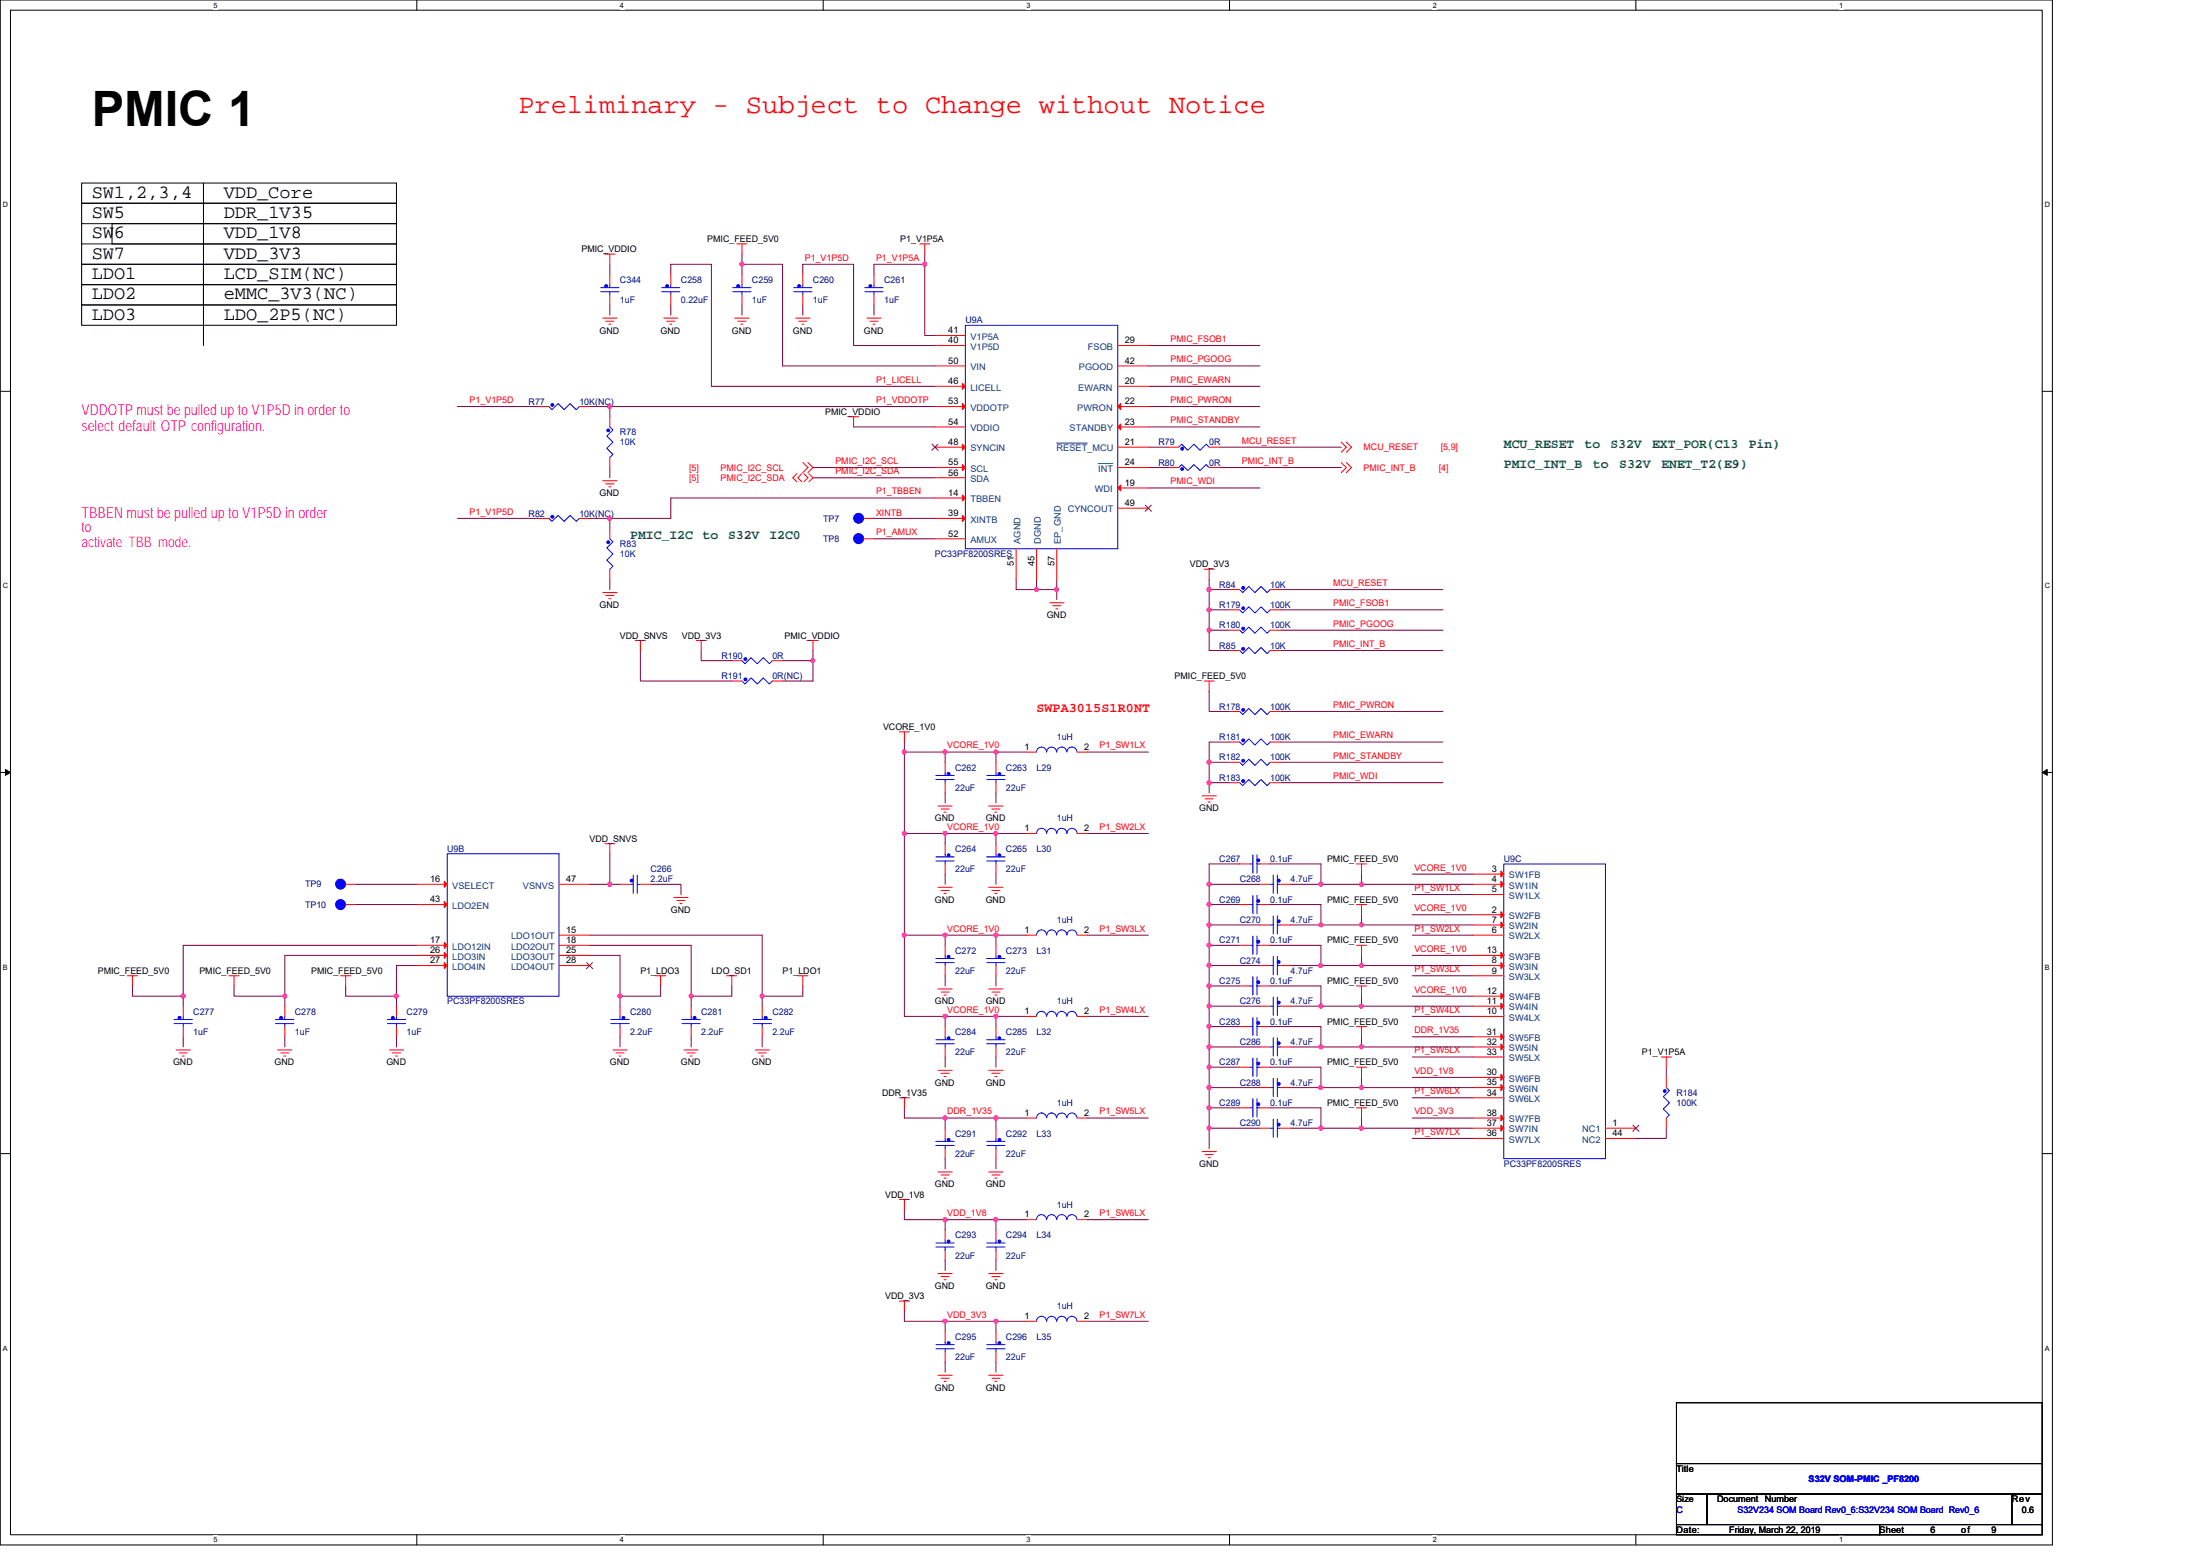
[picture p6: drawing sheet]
<svg xmlns="http://www.w3.org/2000/svg" width="297mm" height="210mm" viewBox="0 0 297 210" stroke-linecap="round" stroke-linejoin="round" font-family="sans-serif">
<path d="M0 0h277.1v208.5h-277.1zM1.4 1.4h274.3v205.7h-274.3z" fill="none" stroke="#000" stroke-width=".14"/>
<g fill="#fff">
<path d="M28.8 .1h.6v1.1h-.6z"/>
<path d="M28.8 207.3h.6v1.1h-.6z"/>
</g>
<path d="M56.3 0v1.4M56.3 207.1v1.4" fill="none" stroke="#000" stroke-width=".14"/>
<g fill="#fff">
<path d="M83.7 .1h.6v1.1h-.6z"/>
<path d="M83.7 207.3h.6v1.1h-.6z"/>
</g>
<path d="M111.1 0v1.4M111.1 207.1v1.4" fill="none" stroke="#000" stroke-width=".14"/>
<g fill="#fff">
<path d="M138.6 .1h.5v1.1h-.5z"/>
<path d="M138.6 207.3h.5v1.1h-.5z"/>
</g>
<path d="M166 0v1.4M166 207.1v1.4" fill="none" stroke="#000" stroke-width=".14"/>
<g fill="#fff">
<path d="M193.4 .1h.6v1.1h-.6z"/>
<path d="M193.4 207.3h.6v1.1h-.6z"/>
</g>
<path d="M220.9 0v1.4M220.9 207.1v1.4" fill="none" stroke="#000" stroke-width=".14"/>
<g fill="#fff">
<path d="M248.3 .1h.6v1.1h-.6z"/>
<path d="M248.3 207.3h.6v1.1h-.6z"/>
<path d="M.4 27.1h.7v1.1h-.7z"/>
<path d="M276.1 27.1h.7v1.1h-.7z"/>
<path d="M.4 78.5h.7v1.1h-.7z"/>
<path d="M276.1 78.5h.7v1.1h-.7z"/>
</g>
<path d="M0 52.8h1.4M275.7 52.8h1.4" fill="none" stroke="#000" stroke-width=".14"/>
<g fill="#fff">
<path d="M.4 130h.7v1.1h-.7z"/>
<path d="M276.1 130h.7v1.1h-.7z"/>
</g>
<path d="M0 104.2h1.4M275.7 104.2h1.4" fill="none" stroke="#000" stroke-width=".14"/>
<path d="M.7 103.8l.7 .4-.7 .4zM275.7 104.2l.7-.4v.8z" fill="#000" stroke="#000" stroke-width=".14"/>
<g fill="#fff">
<path d="M.4 181.4h.7v1.1h-.7z"/>
<path d="M276.1 181.4h.7v1.1h-.7z"/>
</g>
<g fill="none" stroke="#000" stroke-width=".14">
<path d="M11 24.7h42.5v2.7h-42.5zM11 27.4h42.5v2.8h-42.5zM11 32.9h42.5v2.8h-42.5zM11 35.7h42.5v2.7h-42.5zM11 38.4h42.5v2.7h-42.5zM11 30.2v2.7M15.1 30.2h38.4v2.7h-38.4zM27.5 24.7v11M27.5 35.7v10.9M27.5 35.7v5.4M11 41.1h42.5v2.8h-42.5zM0 155.7h1.4"/>
<path d="M275.7 155.7h1.4M226.4 189.3h49.3v8.2h-49.3zM226.4 197.5h49.3v4.1h-49.3zM226.4 201.6h4.1v4.1h-4.1zM226.4 205.7h27.4v1.4h-27.4zM230.5 201.6h41.1v4.1h-41.1zM253.8 205.7h21.9v1.4h-21.9zM271.6 201.6h4.1v4.1h-4.1z"/>
</g>
<g fill="none" stroke="#800040" stroke-width=".14">
<path d="M82.3 35.7v1.3M90.6 37v-1.3h5.5v16.4h30.1M100.2 34.3v1.4M100.2 35.7v1.3M100.2 35.7h5.5v13.7h20.5M108.4 37v-1.3h6.8v10.9h11M118 37v-1.3h6.9v9.6h1.3M124.9 34.3v1.4M61.8 54.9h10.9M79.6 54.9h2.7v1.3M82.3 54.9h43.9M82.3 41.1v1.4"/>
<path d="M90.6 41.1v1.4M100.2 41.1v1.4M108.4 41.1v1.4M115.2 57.6h11M118 41.1v1.4M155 46.6h15.1M155 49.4h15.1M155 52.1h15.1M155 54.9h15.1M155 57.6h15.1M61.8 70h10.9M79.6 70h2.7v1.3"/>
<path d="M82.3 63.1v1.4M82.3 78.2v1.4M109.8 63.1h16.4M109.8 64.5h16.4M118 72.7h8.2M118 70h8.2M126.2 67.2h-35.6v2.8h-8.3M137.2 78.2v1.4h2.8M140 79.6h2.7M140 78.2v1.4M142.7 78.2v1.4M142.7 79.6v1.3"/>
<path d="M155 63.1h2.8M155 65.8h15.1M155 60.3h2.8M163.3 78.2v1.4M164.6 60.3h16.5M164.6 63.1h16.5M166 79.6h-2.7v2.7M172.9 79.6h21.9M86.5 87.8v4.1h12.3M94.7 87.8v1.4h4.1M105.7 89.2h4.1M109.8 87.8v1.4"/>
<path d="M109.8 89.2v2.7h-4.1M163.3 93.3v2.7h2.7M166 85h-2.7v2.8h2.7M166 82.3h-2.7v2.7M172.9 87.8h21.9M172.9 96h21.9M172.9 82.3h21.9M172.9 85h21.9M48 119.3h8.3M79.6 119.3h2.7M82.3 115.2v4.1M82.3 119.3h1.4"/>
<path d="M87.8 119.3h4.1v1.4M122.1 112.5h5.5M122.1 100.1v1.4M122.1 101.5v11M122.1 112.5v13.7M122.1 101.5h5.5M127.6 107v1.4M127.6 101.5v1.4M127.6 101.5h6.9M127.6 118v1.3M127.6 112.5v1.4M127.6 112.5h6.9"/>
<path d="M134.5 107v1.4M134.5 101.5v1.4M134.5 101.5h4.1M134.5 118v1.3M134.5 112.5v1.4M134.5 112.5h4.1M146.8 101.5h8.2M146.8 112.5h8.2M163.3 119.3v2.8M163.3 119.3h6.8M166 100.1h-2.7v2.8M166 102.9h-2.7v2.7"/>
<path d="M166 105.6h-2.7v1.4M167.4 116.6h-4.1v2.7M171.5 116.6h6.8v2.7M172.9 102.9h21.9M172.9 100.1h21.9M172.9 105.6h21.9M174.2 119.3h4.1M178.3 119.3h5.5M183.8 119.3h15.1M183.8 118v1.3M190.7 118h8.2M17.9 133.1v1.3h6.8"/>
<path d="M24.7 139.9v1.4M24.7 134.4v1.4M31.6 133.1v1.3h6.9M38.5 139.9v1.4M38.5 134.4v1.4M46.7 133.1v1.3h6.8M48 122.1h8.3M53.5 134.4v1.4M53.5 139.9v1.4M56.3 130.3h-2.8v4.1M56.3 128.9h-17.8v5.5M56.3 127.6h-31.6v6.8"/>
<path d="M79.6 126.2h23.3v8.2M79.6 127.6h13.7v6.8M79.6 128.9h4.1v5.5M83.7 134.4v1.4M83.7 139.9v1.4M89.2 133.1v1.3h-5.5M93.3 139.9v1.4M93.3 134.4v1.4M98.8 133.1v1.3h-5.5M102.9 139.9v1.4M102.9 134.4v1.4M108.4 133.1v1.3h-5.5"/>
<path d="M122.1 126.2v11h5.5M122.1 126.2h5.5M127.6 131.7v1.4M127.6 126.2v1.4M127.6 137.2v1.3M127.6 126.2h6.9M127.6 137.2h6.9M134.5 131.7v1.4M134.5 126.2v1.4M134.5 137.2v1.3M134.5 126.2h4.1M134.5 137.2h4.1"/>
<path d="M146.8 126.2h8.2M146.8 137.2h8.2M163.3 122.1v2.7M163.3 124.8v2.8M163.3 127.6v2.7M163.3 130.3v2.8M163.3 133.1v2.7M163.3 135.8v2.7M163.3 138.5v2.8M163.3 124.8h6.8M163.3 130.3h6.8M163.3 135.8h6.8"/>
<path d="M163.3 122.1h4.1M163.3 127.6h4.1M163.3 133.1h4.1M163.3 138.5h4.1M171.5 127.6h6.8v2.7M171.5 133.1h6.8v2.7M171.5 138.5h6.8v2.8M171.5 122.1h6.8v2.7M174.2 135.8h4.1M174.2 124.8h4.1M174.2 130.3h4.1M178.3 130.3h5.5"/>
<path d="M178.3 135.8h5.5M178.3 124.8h5.5M183.8 124.8h15.1M183.8 130.3h15.1M183.8 135.8h15.1M183.8 123.4v1.4M183.8 128.9v1.4M183.8 134.4v1.4M183.8 139.9v1.4M190.7 126.2h8.2M190.7 131.7h8.2M190.7 137.2h8.2"/>
<path d="M190.7 139.9h8.2M190.7 128.9h8.2M190.7 134.4h8.2M190.7 120.7h8.2M190.7 123.4h8.2M122.1 149.5v1.4h5.5M127.6 142.6v1.4M127.6 156.4v1.3M127.6 150.9v1.4M127.6 150.9h6.9M134.5 142.6v1.4M134.5 156.4v1.3"/>
<path d="M134.5 150.9v1.4M134.5 150.9h4.1M146.8 150.9h8.2M163.3 141.3v2.7M163.3 144v2.8M163.3 146.8v2.7M163.3 149.5v2.8M163.3 152.3v2.7M163.3 141.3h6.8M163.3 146.8h6.8M163.3 152.3h6.8M163.3 144h4.1"/>
<path d="M163.3 149.5h4.1M171.5 144h6.8v2.8M171.5 149.5h6.8v2.8M174.2 141.3h4.1M174.2 146.8h4.1M174.2 152.3h4.1M178.3 141.3h5.5M178.3 146.8h5.5M178.3 152.3h5.5M183.8 141.3h15.1M183.8 146.8h15.1M183.8 152.3h15.1"/>
<path d="M183.8 145.4v1.4M183.8 150.9v1.4M190.7 142.6h8.2M190.7 145.4h8.2M190.7 148.1h8.2M190.7 150.9h8.2M190.7 153.6h8.2M225 144v1.4M225 152.3v1.3h-4.1M122.1 163.2v1.4h5.5M122.1 176.9v1.4h5.5M127.6 178.3v1.4"/>
<path d="M127.6 178.3h6.9M127.6 170.1v1.3M127.6 164.6v1.4M127.6 164.6h6.9M134.5 178.3v1.4M134.5 164.6h4.1M134.5 178.3h4.1M134.5 170.1v1.3M134.5 164.6v1.4M146.8 164.6h8.2M146.8 178.3h8.2M127.6 183.8v1.4"/>
<path d="M134.5 183.8v1.4"/>
</g>
<g fill="#f0f" stroke="#f0f" stroke-width=".14">
<circle cx="163.2" cy="82.3" r=".27"/>
<circle cx="178.3" cy="130.3" r=".27"/>
<circle cx="178.3" cy="135.8" r=".27"/>
<circle cx="178.3" cy="141.3" r=".27"/>
<circle cx="178.3" cy="146.8" r=".27"/>
<circle cx="178.3" cy="152.2" r=".27"/>
<circle cx="163.2" cy="119.3" r=".27"/>
<circle cx="163.2" cy="124.8" r=".27"/>
<circle cx="163.2" cy="122.1" r=".27"/>
<circle cx="163.2" cy="127.6" r=".27"/>
<circle cx="163.2" cy="133" r=".27"/>
<circle cx="163.2" cy="130.3" r=".27"/>
<circle cx="163.2" cy="135.8" r=".27"/>
<circle cx="163.2" cy="138.5" r=".27"/>
<circle cx="163.2" cy="141.3" r=".27"/>
<circle cx="163.2" cy="146.8" r=".27"/>
<circle cx="163.2" cy="144" r=".27"/>
<circle cx="163.2" cy="149.5" r=".27"/>
<circle cx="163.2" cy="152.2" r=".27"/>
<circle cx="134.5" cy="101.5" r=".27"/>
<circle cx="134.5" cy="112.5" r=".27"/>
<circle cx="127.6" cy="112.5" r=".27"/>
<circle cx="127.6" cy="101.5" r=".27"/>
<circle cx="122.1" cy="112.5" r=".27"/>
<circle cx="122.1" cy="101.5" r=".27"/>
<circle cx="134.5" cy="126.2" r=".27"/>
<circle cx="134.5" cy="137.1" r=".27"/>
<circle cx="127.6" cy="137.1" r=".27"/>
<circle cx="127.6" cy="126.2" r=".27"/>
<circle cx="122.1" cy="126.2" r=".27"/>
<circle cx="134.5" cy="150.9" r=".27"/>
<circle cx="134.5" cy="164.6" r=".27"/>
<circle cx="127.6" cy="164.6" r=".27"/>
<circle cx="127.6" cy="150.9" r=".27"/>
<circle cx="134.5" cy="178.3" r=".27"/>
<circle cx="127.6" cy="178.3" r=".27"/>
<circle cx="139.9" cy="79.6" r=".27"/>
<circle cx="142.7" cy="79.6" r=".27"/>
<circle cx="124.8" cy="35.7" r=".27"/>
<circle cx="100.2" cy="35.7" r=".27"/>
<circle cx="82.3" cy="54.9" r=".27"/>
<circle cx="82.3" cy="69.9" r=".27"/>
<circle cx="183.8" cy="119.3" r=".27"/>
<circle cx="53.5" cy="134.4" r=".27"/>
<circle cx="38.4" cy="134.4" r=".27"/>
<circle cx="24.7" cy="134.4" r=".27"/>
<circle cx="83.7" cy="134.4" r=".27"/>
<circle cx="93.3" cy="134.4" r=".27"/>
<circle cx="102.9" cy="134.4" r=".27"/>
<circle cx="178.3" cy="119.3" r=".27"/>
<circle cx="183.8" cy="124.8" r=".27"/>
<circle cx="183.8" cy="130.3" r=".27"/>
<circle cx="183.8" cy="135.8" r=".27"/>
<circle cx="183.8" cy="141.3" r=".27"/>
<circle cx="183.8" cy="146.8" r=".27"/>
<circle cx="183.8" cy="152.2" r=".27"/>
<circle cx="178.3" cy="124.8" r=".27"/>
<circle cx="82.3" cy="119.3" r=".27"/>
<circle cx="163.2" cy="79.6" r=".27"/>
<circle cx="163.2" cy="85" r=".27"/>
<circle cx="163.2" cy="102.9" r=".27"/>
<circle cx="163.2" cy="105.6" r=".27"/>
<circle cx="109.8" cy="89.1" r=".27"/>
</g>
<g fill="none" stroke="#f00" stroke-width=".14">
<path d="M81.7 34.3h1.3M82.3 34.3v1.4M82.3 37v1.4M82.3 39.8v1.3M90.6 37v1.4M90.6 39.8v1.3M99.5 32.9h1.4M100.2 32.9v1.4M100.2 37v1.4M100.2 39.8v1.3M108.4 37v1.4M108.4 39.8v1.3"/>
<path d="M118 37v1.4M118 39.8v1.3M124.2 32.9h1.3M124.9 32.9v1.4M72.7 54.9h1.4M78.2 54.9h1.4M81.4 42.9h1.9M81.8 43.3h1.1M82.2 43.8h.3M82.3 56.2v1.4M89.6 42.9h1.9M90 43.3h1.1"/>
<path d="M90.4 43.8h.3M99.2 42.9h1.9M99.6 43.3h1.1M100 43.8h.3M107.4 42.9h2M107.8 43.3h1.1M108.3 43.8h.2M114.6 56.2h1.3M115.2 56.2v1.4M117 42.9h2M117.5 43.3h1.1M117.9 43.8h.2"/>
<path d="M126.2 57.6h4.1M126.2 54.9h4.1M126.2 49.4h4.1M126.2 45.3h4.1M126.2 46.6h4.1M126.2 52.1h4.1M150.9 54.9h4.1M150.9 57.6h4.1M150.9 52.1h4.1M150.9 46.6h4.1M150.9 49.4h4.1M181.1 59.7l.7 .6-.7 .7"/>
<path d="M181.8 59.7l.7 .6-.7 .7M72.7 70h1.4M78.2 70h1.4M81.4 64.9h1.9M81.4 80h1.9M81.8 65.3h1.1M82.2 65.7h.3M82.3 71.3v1.4M82.3 76.8v1.4M82.3 61.7v1.4M107.6 63.9l-.6 .6 .6 .5M108.3 63.9l-.6 .6 .6 .5"/>
<path d="M108.4 62.4l.7 .7-.7 .7M108.5 63.9l.6 .6-.6 .5M109.1 62.4l.7 .7-.7 .7M109.2 63.9l.6 .6-.6 .5M116.6 70h1.4M116.6 72.7h1.4M126.2 63.1h4.1M126.2 64.5h4.1M126.2 72.7h4.1M126.2 67.2h4.1M126.2 70h4.1M126.2 60.3h4.1"/>
<path d="M137.2 74.1v4.1M140 74.1v4.1M142.7 74.1v4.1M150.9 63.1h4.1M150.9 60.3h4.1M150.9 68.6h4.1M150.9 65.8h4.1M157.8 63.1h1.3M157.8 60.3h1.3M162.6 76.8h1.4M163.3 76.8v1.4M163.3 63.1h1.3"/>
<path d="M163.3 60.3h1.3M166 79.6h1.4M171.5 79.6h1.4M181.1 62.4l.7 .7-.7 .7M181.8 62.4l.7 .7-.7 .7M81.8 80.4h1.1M82.2 80.8h.3M85.8 86.4h1.3M86.5 86.4v1.4M94 86.4h1.4M94.7 86.4v1.4M98.8 89.2h1.4"/>
<path d="M98.8 91.9h1.4M104.3 89.2h1.4M104.3 91.9h1.4M109.1 86.4h1.4M109.8 86.4v1.4M121.4 98.8h1.4M122.1 98.8v1.3M141.7 81.3h2M142.1 81.7h1.1M142.6 82.2h.2M162.6 91.9h1.4M163.3 91.9v1.4"/>
<path d="M166 82.3h1.4M166 85h1.4M166 96h1.4M166 87.8h1.4M171.5 82.3h1.4M171.5 85h1.4M171.5 96h1.4M171.5 87.8h1.4M46.7 119.3h1.3M56.3 119.3h4.1M75.5 119.3h4.1M81.7 113.9h1.3"/>
<path d="M82.3 113.9v1.3M83.7 119.3h1.4M86.5 119.3h1.3M126.6 108.8h2M126.6 119.7h2M127.1 109.2h1.1M127.5 109.6h.2M127.6 102.9v1.3M127.6 105.6v1.4M127.6 113.9v1.3M127.6 116.6v1.4M133.5 108.8h1.9"/>
<path d="M133.5 119.7h1.9M133.9 109.2h1.1M134.3 109.6h.3M134.5 113.9v1.3M134.5 116.6v1.4M134.5 102.9v1.3M134.5 105.6v1.4M138.6 112.5h1.4M138.6 101.5h1.4M145.4 112.5h1.4M145.4 101.5h1.4M162.3 107.4h1.9"/>
<path d="M162.7 107.8h1.1M163.1 108.2h.3M166 100.1h1.4M166 105.6h1.4M166 102.9h1.4M167.4 116.6h1.4M170.1 119.3h1.4M170.1 116.6h1.4M171.5 100.1h1.4M171.5 105.6h1.4M171.5 102.9h1.4M172.9 119.3h1.3"/>
<path d="M183.2 116.6h1.3M183.8 116.6v1.4M198.9 118h4.1M198.9 119.3h4.1M17.2 131.7h1.4M17.9 131.7v1.4M24.7 135.8v1.4M24.7 138.5v1.4M30.9 131.7h1.4M31.6 131.7v1.4M38.5 135.8v1.4M38.5 138.5v1.4"/>
<path d="M46 131.7h1.4M46.7 131.7v1.4M46.7 122.1h1.3M53.5 135.8v1.4M53.5 138.5v1.4M56.3 127.6h4.1M56.3 122.1h4.1M56.3 128.9h4.1M56.3 130.3h4.1M75.5 126.2h4.1M75.5 127.6h4.1M75.5 128.9h4.1"/>
<path d="M75.5 130.3h4.1M83.7 135.8v1.4M83.7 138.5v1.4M88.5 131.7h1.4M89.2 131.7v1.4M91 121.1h1.9M91.4 121.5h1.1M91.8 121.9h.3M93.3 135.8v1.4M93.3 138.5v1.4M98.1 131.7h1.4M98.8 131.7v1.4"/>
<path d="M102.9 135.8v1.4M102.9 138.5v1.4M107.7 131.7h1.4M108.4 131.7v1.4M126.6 133.5h2M127.1 120.2h1.1M127.1 133.9h1.1M127.5 120.6h.2M127.5 134.3h.2M127.6 127.6v1.3M127.6 130.3v1.4M127.6 138.5v1.4"/>
<path d="M133.5 133.5h1.9M133.9 120.2h1.1M133.9 133.9h1.1M134.3 120.6h.3M134.3 134.3h.3M134.5 138.5v1.4M134.5 127.6v1.3M134.5 130.3v1.4M138.6 126.2h1.4M138.6 137.2h1.4M145.4 126.2h1.4M145.4 137.2h1.4"/>
<path d="M167.4 127.6h1.4M167.4 138.5h1.4M167.4 133.1h1.4M167.4 122.1h1.4M170.1 124.8h1.4M170.1 130.3h1.4M170.1 135.8h1.4M170.1 127.6h1.4M170.1 138.5h1.4M170.1 133.1h1.4M170.1 122.1h1.4M172.9 124.8h1.3"/>
<path d="M172.9 130.3h1.3M172.9 135.8h1.3M183.2 122.1h1.3M183.2 127.6h1.3M183.2 133.1h1.3M183.2 138.5h1.3M183.8 122.1v1.3M183.8 127.6v1.3M183.8 133.1v1.3M183.8 138.5v1.4M198.9 123.4h4.1M198.9 124.8h4.1"/>
<path d="M198.9 128.9h4.1M198.9 130.3h4.1M198.9 134.4h4.1M198.9 135.8h4.1M198.9 139.9h4.1M198.9 120.7h4.1M198.9 126.2h4.1M198.9 131.7h4.1M198.9 137.2h4.1M23.8 141.7h1.9M24.2 142.1h1.1M24.6 142.5h.3"/>
<path d="M37.5 141.7h1.9M37.9 142.1h1.1M38.3 142.5h.3M52.6 141.7h1.9M53 142.1h1.1M53.4 142.5h.3M82.8 141.7h1.9M83.2 142.1h1.1M83.6 142.5h.2M92.3 141.7h2M92.8 142.1h1.1M93.2 142.5h.2"/>
<path d="M102 141.7h1.9M102.4 142.1h1.1M102.8 142.5h.3M121.4 148.1h1.4M122.1 148.1v1.4M126.6 144.4h2M126.6 158.2h2M127.1 144.8h1.1M127.1 158.6h1.1M127.5 145.3h.2M127.5 159h.2M127.6 141.3v1.3"/>
<path d="M127.6 152.3v1.3M127.6 155v1.4M133.5 144.4h1.9M133.5 158.2h1.9M133.9 144.8h1.1M133.9 158.6h1.1M134.3 145.3h.3M134.3 159h.3M134.5 141.3v1.3M134.5 152.3v1.3M134.5 155v1.4M138.6 150.9h1.4"/>
<path d="M145.4 150.9h1.4M162.3 155.4h1.9M162.7 155.8h1.1M163.1 156.2h.3M167.4 149.5h1.4M167.4 144h1.4M170.1 152.3h1.4M170.1 141.3h1.4M170.1 146.8h1.4M170.1 149.5h1.4M170.1 144h1.4M172.9 152.3h1.3"/>
<path d="M172.9 141.3h1.3M172.9 146.8h1.3M183.2 144h1.3M183.2 149.5h1.3M183.8 144v1.4M183.8 149.5v1.4M198.9 141.3h4.1M198.9 145.4h4.1M198.9 146.8h4.1M198.9 150.9h4.1M198.9 152.3h4.1M198.9 142.6h4.1"/>
<path d="M198.9 148.1h4.1M198.9 153.6h4.1M216.8 152.3h4.1M216.8 153.6h4.1M224.3 142.6h1.4M225 142.6v1.4M225 145.4v1.4M225 150.9v1.4M121.4 161.9h1.4M121.4 175.6h1.4M122.1 161.9v1.3M122.1 175.6v1.3"/>
<path d="M126.6 171.9h2M127.1 172.3h1.1M127.5 172.7h.2M127.6 179.7v1.4M127.6 166v1.3M127.6 168.7v1.4M133.5 171.9h1.9M133.9 172.3h1.1M134.3 172.7h.3M134.5 179.7v1.4M134.5 166v1.3M134.5 168.7v1.4"/>
<path d="M138.6 178.3h1.4M138.6 164.6h1.4M145.4 178.3h1.4M145.4 164.6h1.4M126.6 185.6h2M127.1 186h1.1M127.5 186.4h.2M127.6 182.4v1.4M133.5 185.6h1.9M133.9 186h1.1M134.3 186.4h.3M134.5 182.4v1.4"/>
</g>
<g fill="none" stroke="#00f" stroke-width=".14">
<path d="M81.1 39.4h2.5M81.1 38.8h2.5M82.3 39.4v.4M82.3 38.4v.4M89.3 39.4h2.5M89.3 38.8h2.5M90.6 38.4v.4M90.6 39.4v.4M98.9 39.4h2.5M98.9 38.8h2.5M100.2 39.4v.4M100.2 38.4v.4"/>
<path d="M107.2 39.4h2.4M107.2 38.8h2.4M108.4 39.4v.4M108.4 38.4v.4M116.8 39.4h2.4M116.8 38.8h2.4M118 39.4v.4M118 38.4v.4M74.1 54.9l.4 .4 .9-.8 .8 .8 .8-.8 .8 .8 .4-.4M82.3 57.6l.5 .4-.9 .8 .9 .9-.9 .8 .9 .8-.5 .4M130.3 43.9h20.6v30.2h-20.6zM74.1 70l.4 .4 .9-.8 .8 .8 .8-.8 .8 .8 .4-.4"/>
<path d="M82.3 72.7l.5 .4-.9 .8 .9 .9-.9 .8 .9 .8-.5 .4M159.1 63.1l.5-.4 .8 .8 .8-.8 .8 .8 .9-.8 .4 .4M159.1 60.3l.5-.4 .8 .9 .8-.9 .8 .9 .9-.9 .4 .4M167.4 79.6l.4 .4 .8-.9 .8 .9 .9-.9 .8 .9 .4-.4M100.2 89.2l.4 .4 .8-.8 .8 .8 .9-.8 .8 .8 .4-.4M100.2 91.9l.4 .4 .8-.8 .8 .8 .9-.8 .8 .8 .4-.4M167.4 82.3l.4 .4 .8-.8 .8 .8 .9-.8 .8 .8 .4-.4M167.4 85l.4 .4 .8-.8 .8 .8 .9-.8 .8 .8 .4-.4M167.4 96l.4 .4 .8-.8 .8 .8 .9-.8 .8 .8 .4-.4M167.4 87.8l.4 .4 .8-.8 .8 .8 .9-.8 .8 .8 .4-.4M60.4 115.2h15.1v19.2h-15.1zM85.1 119.3h.4"/>
<path d="M85.5 118.1v2.5M86 119.3h.5M86 118.1v2.5M126.4 105.2h2.4M126.4 104.6h2.4M126.4 116.2h2.4M126.4 115.6h2.4M127.6 105.2v.4M127.6 104.2v.4M127.6 116.2v.4M127.6 115.2v.4M133.2 116.2h2.5"/>
<path d="M133.2 115.6h2.5M133.2 105.2h2.5M133.2 104.6h2.5M134.5 116.2v.4M134.5 115.2v.4M134.5 105.2v.4M134.5 104.2v.4M140 112.5a.68 .68 0 0 1 .6-.7 .68 .68 0 0 1 .7 .7M141.3 101.5a.68 .68 0 0 0-.7-.7 .68 .68 0 0 0-.6 .7M141.3 112.5a.67 .67 0 0 1 .7-.7 .67 .67 0 0 1 .7 .7M142.7 101.5a.67 .67 0 0 0-.7-.7 .67 .67 0 0 0-.7 .7M142.7 112.5a.68 .68 0 0 1 .7-.7 .68 .68 0 0 1 .6 .7"/>
<path d="M144 101.5a.68 .68 0 0 0-.6-.7 .68 .68 0 0 0-.7 .7M144.1 112.5a.68 .68 0 0 1 .6-.7 .68 .68 0 0 1 .7 .7M145.4 101.5a.68 .68 0 0 0-.7-.7 .68 .68 0 0 0-.6 .7M167.4 100.1l.4 .4 .8-.8 .8 .8 .9-.8 .8 .8 .4-.4M167.4 105.6l.4 .4 .8-.8 .8 .8 .9-.8 .8 .8 .4-.4M167.4 102.9l.4 .4 .8-.8 .8 .8 .9-.8 .8 .8 .4-.4M168.8 116.6h.4M169.2 115.4v2.4M169.7 115.4v2.4M169.7 116.6h.4M171.5 119.3h.4M171.9 118.1v2.5"/>
<path d="M172.5 119.3h.4M172.5 118.1v2.5M203 116.6h13.8v39.8h-13.8zM23.5 138.1h2.5M23.5 137.6h2.5M24.7 137.2v.4M24.7 138.1v.4M37.2 138.1h2.5M37.2 137.6h2.5M38.5 138.1v.4M38.5 137.2v.4M52.3 138.1h2.5"/>
<path d="M52.3 137.6h2.5M53.5 138.1v.4M53.5 137.2v.4M82.5 138.1h2.4M82.5 137.6h2.4M83.7 138.1v.4M83.7 137.2v.4M92.1 138.1h2.4M92.1 137.6h2.4M93.3 138.1v.4M93.3 137.2v.4M101.7 138.1h2.5"/>
<path d="M101.7 137.6h2.5M102.9 138.1v.4M102.9 137.2v.4M126.4 129.9h2.4M126.4 129.3h2.4M127.6 129.9v.4M127.6 128.9v.4M127.6 139.9v.4M133.2 129.9h2.5M133.2 129.3h2.5M134.5 139.9v.4M134.5 129.9v.4"/>
<path d="M134.5 128.9v.4M140 126.2a.68 .68 0 0 1 .6-.7 .68 .68 0 0 1 .7 .7M141.3 137.1a.68 .68 0 0 0-.7-.6 .68 .68 0 0 0-.6 .6M141.3 126.2a.67 .67 0 0 1 .7-.7 .67 .67 0 0 1 .7 .7M142.7 137.1a.67 .67 0 0 0-.7-.6 .67 .67 0 0 0-.7 .6M142.7 126.2a.68 .68 0 0 1 .7-.7 .68 .68 0 0 1 .6 .7M144 137.1a.68 .68 0 0 0-.6-.6 .68 .68 0 0 0-.7 .6M144.1 126.2a.68 .68 0 0 1 .6-.7 .68 .68 0 0 1 .7 .7M145.4 137.1a.68 .68 0 0 0-.7-.6 .68 .68 0 0 0-.6 .6M168.8 127.6h.4M168.8 138.5h.4M168.8 133.1h.4"/>
<path d="M168.8 122.1h.4M169.2 126.3v2.5M169.2 137.3v2.5M169.2 131.8v2.5M169.2 120.8v2.5M169.7 126.3v2.5M169.7 137.3v2.5M169.7 131.8v2.5M169.7 120.8v2.5M169.7 127.6h.4M169.7 138.5h.4M169.7 133.1h.4"/>
<path d="M169.7 122.1h.4M171.5 124.8h.4M171.5 130.3h.4M171.5 135.8h.4M171.9 123.6v2.4M171.9 129.1v2.5M171.9 134.6v2.4M172.5 124.8h.4M172.5 130.3h.4M172.5 135.8h.4M172.5 123.6v2.4M172.5 129.1v2.5"/>
<path d="M172.5 134.6v2.4M126.4 140.9h2.4M126.4 140.3h2.4M126.4 154.6h2.4M126.4 154h2.4M127.6 140.9v.4M127.6 154.6v.4M127.6 153.6v.4M133.2 140.9h2.5M133.2 140.3h2.5M133.2 154.6h2.5M133.2 154h2.5"/>
<path d="M134.5 140.9v.4M134.5 154.6v.4M134.5 153.6v.4M141.3 150.9a.68 .68 0 0 0-.7-.7 .68 .68 0 0 0-.6 .7M142.7 150.9a.67 .67 0 0 0-.7-.7 .67 .67 0 0 0-.7 .7M144 150.9a.68 .68 0 0 0-.6-.7 .68 .68 0 0 0-.7 .7M145.4 150.9a.68 .68 0 0 0-.7-.7 .68 .68 0 0 0-.6 .7M168.8 149.5h.4M168.8 144h.4M169.2 148.3v2.4M169.2 142.8v2.5M169.7 148.3v2.4"/>
<path d="M169.7 142.8v2.5M169.7 149.5h.4M169.7 144h.4M171.5 152.3h.4M171.5 141.3h.4M171.5 146.8h.4M171.9 151v2.5M171.9 140v2.5M171.9 145.5v2.5M172.5 152.3h.4M172.5 141.3h.4M172.5 146.8h.4"/>
<path d="M172.5 151v2.5M172.5 140v2.5M172.5 145.5v2.5M225 146.8l.4 .4-.8 .8 .8 .8-.8 .8 .8 .9-.4 .4M126.4 168.3h2.4M126.4 167.7h2.4M127.6 168.3v.4M127.6 167.3v.4M133.2 168.3h2.5M133.2 167.7h2.5M134.5 168.3v.4M134.5 167.3v.4"/>
<path d="M141.3 178.3a.68 .68 0 0 0-.7-.7 .68 .68 0 0 0-.6 .7M141.3 164.6a.68 .68 0 0 0-.7-.7 .68 .68 0 0 0-.6 .7M142.7 178.3a.67 .67 0 0 0-.7-.7 .67 .67 0 0 0-.7 .7M142.7 164.6a.67 .67 0 0 0-.7-.7 .67 .67 0 0 0-.7 .7M144 178.3a.68 .68 0 0 0-.6-.7 .68 .68 0 0 0-.7 .7M144 164.6a.68 .68 0 0 0-.6-.7 .68 .68 0 0 0-.7 .7M145.4 178.3a.68 .68 0 0 0-.7-.7 .68 .68 0 0 0-.6 .7M145.4 164.6a.68 .68 0 0 0-.7-.7 .68 .68 0 0 0-.6 .7M126.4 182h2.4M126.4 181.5h2.4M127.6 182v.4M127.6 181.1v.4"/>
<path d="M133.2 182h2.5M133.2 181.5h2.5M134.5 182v.4M134.5 181.1v.4"/>
</g>
<g fill="#00f" stroke="#00f" stroke-width=".14">
<path d="M93.7 137.2h.2v.3h-.2z" fill-rule="evenodd"/>
<path d="M74.4 54.5h.3v.3h-.3z" fill-rule="evenodd"/>
<path d="M85.1 118.7h.3v.3h-.3z" fill-rule="evenodd"/>
<path d="M172.5 140.6h.3v.3h-.3z" fill-rule="evenodd"/>
<path d="M169.8 126.9h.2v.3h-.2z" fill-rule="evenodd"/>
<path d="M167.7 84.7h.3v.3h-.3z" fill-rule="evenodd"/>
<path d="M167.7 99.8h.3v.3h-.3z" fill-rule="evenodd"/>
<path d="M134.8 115.3h.3v.2h-.3z" fill-rule="evenodd"/>
<path d="M52.9 137.2h.3v.3h-.3z" fill-rule="evenodd"/>
<path d="M167.7 79.2h.3v.3h-.3z" fill-rule="evenodd"/>
<path d="M84 137.2h.3v.3h-.3z" fill-rule="evenodd"/>
<path d="M167.7 105.3h.3v.2h-.3z" fill-rule="evenodd"/>
<path d="M127.9 129h.3v.3h-.3z" fill-rule="evenodd"/>
<path d="M127.9 115.3h.3v.2h-.3z" fill-rule="evenodd"/>
<path d="M74.4 69.6h.3v.3h-.3z" fill-rule="evenodd"/>
<path d="M169.8 132.4h.2v.3h-.2z" fill-rule="evenodd"/>
<path d="M172.5 146.1h.3v.3h-.3z" fill-rule="evenodd"/>
<path d="M99.5 38.5h.3v.2h-.3z" fill-rule="evenodd"/>
<path d="M134.8 129h.3v.3h-.3z" fill-rule="evenodd"/>
<path d="M172.5 118.7h.3v.3h-.3z" fill-rule="evenodd"/>
<path d="M159.5 60.4h.2v.3h-.2z" fill-rule="evenodd"/>
<path d="M100.5 91.5h.3v.3h-.3z" fill-rule="evenodd"/>
<circle cx="169.9" cy="116.1" r=".19"/>
<circle cx="172.7" cy="151.8" r=".19"/>
<circle cx="167.9" cy="82.1" r=".19"/>
<circle cx="115.9" cy="69.9" r=".67"/>
<circle cx="172.7" cy="124.3" r=".19"/>
<circle cx="115.9" cy="72.7" r=".68"/>
<circle cx="82.1" cy="73.2" r=".19"/>
<circle cx="46" cy="122.1" r=".67"/>
<circle cx="134.9" cy="181.2" r=".19"/>
<circle cx="81.9" cy="38.6" r=".19"/>
<circle cx="169.9" cy="149" r=".19"/>
<circle cx="90.1" cy="38.6" r=".19"/>
<circle cx="107.9" cy="38.6" r=".19"/>
<circle cx="159.6" cy="63.3" r=".19"/>
<circle cx="169.9" cy="138" r=".19"/>
<circle cx="128.1" cy="104.4" r=".19"/>
<circle cx="167.9" cy="95.8" r=".19"/>
<circle cx="172.7" cy="129.8" r=".19"/>
<circle cx="134.9" cy="140.1" r=".19"/>
<circle cx="24.2" cy="137.4" r=".2"/>
<circle cx="134.9" cy="104.4" r=".19"/>
<circle cx="134.9" cy="167.5" r=".19"/>
<circle cx="100.6" cy="88.9" r=".19"/>
<circle cx="103.4" cy="137.4" r=".2"/>
<circle cx="167.9" cy="102.7" r=".19"/>
<circle cx="46" cy="119.3" r=".67"/>
<circle cx="134.9" cy="153.8" r=".19"/>
<circle cx="224.8" cy="147.2" r=".19"/>
<circle cx="128.1" cy="140.1" r=".19"/>
<circle cx="117.5" cy="38.6" r=".19"/>
<circle cx="172.7" cy="135.3" r=".19"/>
<circle cx="169.9" cy="121.6" r=".19"/>
<circle cx="128.1" cy="181.2" r=".19"/>
<circle cx="169.9" cy="143.5" r=".19"/>
<circle cx="167.9" cy="87.6" r=".19"/>
<circle cx="82.1" cy="58.1" r=".19"/>
<circle cx="128.1" cy="167.5" r=".19"/>
<circle cx="38" cy="137.4" r=".2"/>
<circle cx="128.1" cy="153.8" r=".19"/>
</g>
<g fill="#f00" stroke="#f00" stroke-width=".14">
<path d="M202.6 117.6l.4 .4-.4 .4z"/>
<path d="M202.6 118.9l.4 .4-.4 .4z"/>
<path d="M202.6 123l.4 .4-.4 .4z"/>
<path d="M202.6 124.4l.4 .4-.4 .4z"/>
<path d="M202.6 128.5l.4 .4-.4 .4z"/>
<path d="M202.6 129.9l.4 .4-.4 .4z"/>
<path d="M202.6 134l.4 .4-.4 .4z"/>
<path d="M202.6 135.4l.4 .4-.4 .4z"/>
<path d="M202.6 139.5l.4 .4-.4 .4z"/>
<path d="M202.6 140.9l.4 .4-.4 .4z"/>
<path d="M202.6 145l.4 .4-.4 .4z"/>
<path d="M202.6 146.4l.4 .4-.4 .4z"/>
<path d="M202.6 150.5l.4 .4-.4 .4z"/>
<path d="M202.6 151.8l.4 .5-.4 .4z"/>
<path d="M129.9 62.7l.4 .4-.4 .4z"/>
<path d="M129.9 54.5l.4 .4-.4 .4z"/>
<path d="M150.9 54.9l.4-.4v.8z"/>
<path d="M151.3 57.2v.8l-.4-.4z"/>
<path d="M129.9 51.7l.4 .4-.4 .4z"/>
<path d="M129.9 66.8l.4 .4-.4 .4z"/>
<path d="M150.9 65.8l.4-.4v.9z"/>
<path d="M129.9 69.6l.4 .4-.4 .4z"/>
<path d="M129.9 59.9l.4 .4-.4 .4z"/>
<path d="M60 127.2l.4 .4-.4 .4z"/>
<path d="M60 121.7l.4 .4-.4 .4z"/>
<path d="M60 128.5l.4 .4-.4 .4z"/>
<path d="M60 129.9l.4 .4-.4 .4z"/>
<path d="M60 118.9l.4 .4-.4 .4z"/>
</g>
<path d="M125.8 59.9l.9 .9M126.6 59.9l-.8 .9M154.6 68.2l.9 .8M155.4 68.2l-.8 .8M79.2 129.9l.8 .8M80 129.9l-.8 .8M220.5 151.8l.8 .9M221.3 151.8l-.9 .9" fill="none" stroke="#804000" stroke-width=".14"/>
<path d="M142.7 59.8h4.1M148.3 62.5h1.9" fill="none" stroke="#004080" stroke-width=".14"/>
<text font-size="6.6" x="12.4" y="17">PMIC 1</text>
<text font-size="3.6" fill="#f00" x="70" y="15.2">Preliminary - Subject to Change without Notice</text>
<g font-size="2.5">
<text x="12.4" y="26.7">SW1,2,3,4</text>
<text x="12.4" y="29.4">SW5</text>
<text x="30.2" y="26.7">VDD_Core</text>
<text x="30.2" y="29.4">DDR_1V35</text>
<text x="12.4" y="34.9">SW7</text>
<text x="12.4" y="32.2">SW6</text>
<text x="30.2" y="34.9">VDD_3V3</text>
<text x="30.2" y="32.2">VDD_1V8</text>
<text x="12.4" y="37.7">LDO1</text>
<text x="12.4" y="40.4">LDO2</text>
<text x="30.2" y="37.7">LCD_SIM(NC)</text>
<text x="30.2" y="40.4">eMMC_3V3(NC)</text>
<text x="12.4" y="43.1">LDO3</text>
<text x="30.2" y="43.1">LDO_2P5(NC)</text>
</g>
<text font-size="2.1" fill="#f0f" x="11" y="69.8">TBBEN must be pulled up to V1P5D in order</text>
<g font-size="2" fill="#f0f">
<text x="11" y="56.1">VDDOTP must be pulled up to V1P5D in order to</text>
<text x="11" y="58.1">select default OTP configuration.</text>
<text x="11" y="71.8">to</text>
<text x="11" y="73.8">activate TBB mode.</text>
</g>
<g font-size="1.8" fill="#008000">
<text x="203" y="60.5">MCU_RESET</text>
<text x="203" y="63.2">PMIC_INT_B</text>
<text x="213.9" y="60.5">to</text>
<text x="215.1" y="63.2">to</text>
<text x="217.4" y="60.5">S32V</text>
<text x="218.6" y="63.2">S32V</text>
<text x="223.1" y="60.5">EXT_POR(C13</text>
<text x="224.3" y="63.2">ENET_T2(E9)</text>
<text x="236.1" y="60.5">Pin)</text>
<text x="85.1" y="72.8">PMIC_I2C</text>
<text x="94.9" y="72.8">to</text>
<text x="98.3" y="72.8">S32V</text>
<text x="103.9" y="72.8">I2C0</text>
</g>
<text font-size="1.8" fill="#f00" x="140" y="96.1">SWPA3015S1R0NT</text>
<g font-size="1.2">
<text x="78.5" y="34">PMIC_VDDIO</text>
<text x="95.5" y="32.7">PMIC_FEED_5V0</text>
<text x="121.6" y="32.7">P1_V1P5A</text>
<text x="81" y="45">GND</text>
<text x="89.2" y="45">GND</text>
<text x="98.8" y="45">GND</text>
<text x="107" y="45">GND</text>
<text x="116.6" y="45">GND</text>
<text x="128" y="45">41</text>
<text x="128" y="46.3">40</text>
<text x="151.9" y="46.3">29</text>
<text x="128" y="49.1">50</text>
<text x="128" y="51.8">46</text>
<text x="151.9" y="51.8">20</text>
<text x="151.9" y="49.1">42</text>
<text x="111.4" y="56">PMIC_VDDIO</text>
<text x="128" y="57.3">54</text>
<text x="128" y="54.6">53</text>
<text x="151.9" y="54.6">22</text>
<text x="151.9" y="57.3">23</text>
<text x="128" y="62.8">55</text>
<text x="128" y="64.2">56</text>
<text x="128" y="60">48</text>
<text x="151.9" y="62.8">24</text>
<text x="151.9" y="60">21</text>
<text x="151.9" y="65.6">19</text>
<text x="81" y="67">GND</text>
<text x="128" y="66.9">14</text>
<text x="128" y="69.7">39</text>
<text x="151.9" y="68.3">49</text>
<text x="128" y="72.4">52</text>
<text x="136.9" y="76.4" transform="rotate(-90 136.9 76.4)">51</text>
<text x="139.7" y="76.4" transform="rotate(-90 139.7 76.4)">45</text>
<text x="142.4" y="76.4" transform="rotate(-90 142.4 76.4)">57</text>
<text x="160.7" y="76.6">VDD_3V3</text>
<text x="81" y="82">GND</text>
<text x="141.3" y="83.4">GND</text>
<text x="83.7" y="86.2">VDD_SNVS</text>
<text x="92.1" y="86.2">VDD_3V3</text>
<text x="105.9" y="86.2">PMIC_VDDIO</text>
<text x="158.6" y="91.7">PMIC_FEED_5V0</text>
<text x="119.2" y="98.5">VCORE_1V0</text>
<text x="138.3" y="101.2">1</text>
<text x="146.4" y="101.2">2</text>
<text x="79.6" y="113.6">VDD_SNVS</text>
<text x="126.2" y="110.8">GND</text>
<text x="133.1" y="110.8">GND</text>
<text x="138.3" y="112.2">1</text>
<text x="146.4" y="112.2">2</text>
<text x="161.9" y="109.5">GND</text>
<text x="58.1" y="119">16</text>
<text x="76.4" y="119">47</text>
<text x="179.2" y="116.3">PMIC_FEED_5V0</text>
<text x="201.4" y="117.7">3</text>
<text x="201.4" y="119">4</text>
<text x="58.1" y="121.8">43</text>
<text x="76.4" y="125.9">15</text>
<text x="90.6" y="123.2">GND</text>
<text x="126.2" y="121.8">GND</text>
<text x="133.1" y="121.8">GND</text>
<text x="138.3" y="125.9">1</text>
<text x="146.4" y="125.9">2</text>
<text x="179.2" y="121.8">PMIC_FEED_5V0</text>
<text x="201.4" y="123.1">2</text>
<text x="201.4" y="124.5">7</text>
<text x="201.4" y="120.4">5</text>
<text x="201.4" y="125.9">6</text>
<text x="13.2" y="131.4">PMIC_FEED_5V0</text>
<text x="26.9" y="131.4">PMIC_FEED_5V0</text>
<text x="42" y="131.4">PMIC_FEED_5V0</text>
<text x="58.1" y="127.3">17</text>
<text x="58.1" y="128.6">26</text>
<text x="58.1" y="130">27</text>
<text x="76.4" y="127.3">18</text>
<text x="76.4" y="128.6">25</text>
<text x="76.4" y="130">28</text>
<text x="86.5" y="131.4">P1_LDO3</text>
<text x="96.1" y="131.4">LDO_SD1</text>
<text x="105.7" y="131.4">P1_LDO1</text>
<text x="179.2" y="127.3">PMIC_FEED_5V0</text>
<text x="200.7" y="128.6">13</text>
<text x="201.4" y="130">8</text>
<text x="201.4" y="131.4">9</text>
<text x="126.2" y="135.6">GND</text>
<text x="133.1" y="135.6">GND</text>
<text x="138.3" y="136.9">1</text>
<text x="146.4" y="136.9">2</text>
<text x="179.2" y="132.8">PMIC_FEED_5V0</text>
<text x="200.7" y="134.1">12</text>
<text x="200.7" y="135.5">11</text>
<text x="200.7" y="136.9">10</text>
<text x="23.4" y="143.8">GND</text>
<text x="37.1" y="143.8">GND</text>
<text x="52.2" y="143.8">GND</text>
<text x="82.3" y="143.8">GND</text>
<text x="91.9" y="143.8">GND</text>
<text x="101.5" y="143.8">GND</text>
<text x="179.2" y="138.3">PMIC_FEED_5V0</text>
<text x="179.2" y="143.8">PMIC_FEED_5V0</text>
<text x="200.7" y="139.6">31</text>
<text x="200.7" y="141">32</text>
<text x="200.7" y="142.3">33</text>
<text x="221.7" y="142.4">P1_V1P5A</text>
<text x="119.1" y="147.9">DDR_1V35</text>
<text x="126.2" y="146.5">GND</text>
<text x="133.1" y="146.5">GND</text>
<text x="179.2" y="149.3">PMIC_FEED_5V0</text>
<text x="200.7" y="145.1">30</text>
<text x="200.7" y="146.5">35</text>
<text x="200.7" y="147.8">34</text>
<text x="138.3" y="150.6">1</text>
<text x="146.4" y="150.6">2</text>
<text x="200.7" y="150.6">38</text>
<text x="200.7" y="152">37</text>
<text x="200.7" y="153.3">36</text>
<text x="217.7" y="152">1</text>
<text x="217.7" y="153.3">44</text>
<text x="119.5" y="161.6">VDD_1V8</text>
<text x="126.2" y="160.2">GND</text>
<text x="133.1" y="160.2">GND</text>
<text x="161.9" y="157.5">GND</text>
<text x="138.3" y="164.3">1</text>
<text x="146.4" y="164.3">2</text>
<text x="126.2" y="173.9">GND</text>
<text x="133.1" y="173.9">GND</text>
<text x="119.5" y="175.3">VDD_3V3</text>
<text x="138.3" y="178">1</text>
<text x="146.4" y="178">2</text>
<text x="126.2" y="187.7">GND</text>
<text x="133.1" y="187.7">GND</text>
<text x="226.4" y="198.6">Title</text>
<text x="226.4" y="202.7">Size</text>
<text x="231.8" y="202.8">Document</text>
<text x="238.3" y="202.8">Number</text>
<text x="271.6" y="202.8">Rev</text>
<text x="226.4" y="206.9">Date:</text>
<text x="233.5" y="206.9">Friday, March 22, 2019</text>
<text x="253.8" y="206.9">Sheet</text>
<text x="260.6" y="206.9">6</text>
<text x="264.8" y="206.9">of</text>
<text x="268.9" y="206.9">9</text>
<text x="273" y="204.1">0.6</text>
</g>
<g font-size="1.2" fill="#f00">
<text x="108.7" y="35.2">P1_V1P5D</text>
<text x="118.3" y="35.2">P1_V1P5A</text>
<text x="158" y="46.1">PMIC_FSOB1</text>
<text x="118.3" y="51.6">P1_LICELL</text>
<text x="158" y="48.9">PMIC_PGOOG</text>
<text x="158" y="51.6">PMIC_EWARN</text>
<text x="63.4" y="54.4">P1_V1P5D</text>
<text x="118.3" y="54.4">P1_VDDOTP</text>
<text x="158" y="54.4">PMIC_PWRON</text>
<text x="158" y="57.1">PMIC_STANDBY</text>
<text x="167.7" y="59.9">MCU_RESET</text>
<text x="93" y="64.9">[5]</text>
<text x="93" y="63.5">[5]</text>
<text x="97.3" y="64.9">PMIC_I2C_SDA</text>
<text x="97.3" y="63.5">PMIC_I2C_SCL</text>
<text x="112.8" y="62.6">PMIC_I2C_SCL</text>
<text x="112.8" y="64">PMIC_I2C_SDA</text>
<text x="158" y="65.4">PMIC_WDI</text>
<text x="167.7" y="62.6">PMIC_INT_B</text>
<text x="184.1" y="63.5">PMIC_INT_B</text>
<text x="184.1" y="60.8">MCU_RESET</text>
<text x="194.3" y="63.5">[4]</text>
<text x="194.5" y="60.8">[5,9]</text>
<text x="63.4" y="69.5">P1_V1P5D</text>
<text x="118.3" y="66.7">P1_TBBEN</text>
<text x="118.3" y="69.7">XINTB</text>
<text x="118.3" y="72.2">P1_AMUX</text>
<text x="180" y="79.1">MCU_RESET</text>
<text x="180" y="81.8">PMIC_FSOB1</text>
<text x="180" y="87.3">PMIC_INT_B</text>
<text x="180" y="84.6">PMIC_PGOOG</text>
<text x="180" y="95.5">PMIC_PWRON</text>
<text x="127.9" y="101">VCORE_1V0</text>
<text x="148.5" y="101">P1_SW1LX</text>
<text x="180" y="99.7">PMIC_EWARN</text>
<text x="180" y="102.4">PMIC_STANDBY</text>
<text x="180" y="105.1">PMIC_WDI</text>
<text x="127.9" y="112">VCORE_1V0</text>
<text x="148.5" y="112">P1_SW2LX</text>
<text x="191" y="117.5">VCORE_1V0</text>
<text x="127.9" y="125.7">VCORE_1V0</text>
<text x="148.5" y="125.7">P1_SW3LX</text>
<text x="191" y="125.7">P1_SW2LX</text>
<text x="191" y="120.2">P1_SW1LX</text>
<text x="191" y="123">VCORE_1V0</text>
<text x="191" y="131.2">P1_SW3LX</text>
<text x="191" y="128.4">VCORE_1V0</text>
<text x="127.9" y="136.7">VCORE_1V0</text>
<text x="148.5" y="136.7">P1_SW4LX</text>
<text x="191" y="136.7">P1_SW4LX</text>
<text x="191" y="133.9">VCORE_1V0</text>
<text x="191" y="139.4">DDR_1V35</text>
<text x="191" y="142.2">P1_SW5LX</text>
<text x="191" y="144.9">VDD_1V8</text>
<text x="191" y="147.7">P1_SW6LX</text>
<text x="127.9" y="150.4">DDR_1V35</text>
<text x="148.5" y="150.4">P1_SW5LX</text>
<text x="191" y="150.4">VDD_3V3</text>
<text x="191" y="153.1">P1_SW7LX</text>
<text x="127.9" y="164.1">VDD_1V8</text>
<text x="148.5" y="164.1">P1_SW6LX</text>
<text x="127.9" y="177.8">VDD_3V3</text>
<text x="148.5" y="177.8">P1_SW7LX</text>
</g>
<g font-size="1.2" fill="#000080">
<text x="83.7" y="38.2">C344</text>
<text x="83.7" y="40.9">1uF</text>
<text x="91.9" y="38.2">C258</text>
<text x="91.9" y="40.9">0.22uF</text>
<text x="101.5" y="38.2">C259</text>
<text x="101.5" y="40.9">1uF</text>
<text x="109.8" y="38.2">C260</text>
<text x="109.8" y="40.9">1uF</text>
<text x="119.4" y="38.2">C261</text>
<text x="119.4" y="40.9">1uF</text>
<text x="130.3" y="43.6">U9A</text>
<text x="71.4" y="54.6">R77</text>
<text x="78.2" y="54.6">10K(NC)</text>
<text x="83.7" y="58.7">R78</text>
<text x="83.7" y="60.1">10K</text>
<text x="156.4" y="62.8">R80</text>
<text x="156.4" y="60.1">R79</text>
<text x="163.3" y="62.8">0R</text>
<text x="163.3" y="60.1">0R</text>
<text x="71.4" y="69.7">R82</text>
<text x="78.2" y="69.7">10K(NC)</text>
<text x="111.1" y="70.4">TP7</text>
<text x="83.7" y="73.8">R83</text>
<text x="83.7" y="75.2">10K</text>
<text x="111.1" y="73.1">TP8</text>
<text x="126.2" y="75.2">PC33PF8200SRES</text>
<text x="164.6" y="82">R179</text>
<text x="164.6" y="79.3">R84</text>
<text x="171.5" y="82">100K</text>
<text x="171.5" y="79.3">10K</text>
<text x="97.4" y="88.9">R190</text>
<text x="104.3" y="88.9">0R</text>
<text x="164.6" y="84.8">R180</text>
<text x="164.6" y="87.5">R85</text>
<text x="171.5" y="84.8">100K</text>
<text x="171.5" y="87.5">10K</text>
<text x="97.4" y="91.7">R191</text>
<text x="104.3" y="91.7">0R(NC)</text>
<text x="164.6" y="95.8">R178</text>
<text x="171.5" y="95.8">100K</text>
<text x="142.7" y="99.9">1uH</text>
<text x="164.6" y="99.9">R181</text>
<text x="171.5" y="99.9">100K</text>
<text x="129" y="104">C262</text>
<text x="129" y="106.7">22uF</text>
<text x="135.8" y="104">C263</text>
<text x="135.8" y="106.7">22uF</text>
<text x="140" y="104">L29</text>
<text x="164.6" y="105.4">R183</text>
<text x="164.6" y="102.6">R182</text>
<text x="171.5" y="105.4">100K</text>
<text x="171.5" y="102.6">100K</text>
<text x="142.7" y="110.8">1uH</text>
<text x="41.2" y="119.8">TP9</text>
<text x="60.4" y="115">U9B</text>
<text x="87.8" y="117.7">C266</text>
<text x="87.8" y="119.1">2.2uF</text>
<text x="129" y="115">C264</text>
<text x="129" y="117.7">22uF</text>
<text x="135.8" y="115">C265</text>
<text x="135.8" y="117.7">22uF</text>
<text x="140" y="115">L30</text>
<text x="164.6" y="116.3">C267</text>
<text x="167.4" y="119.1">C268</text>
<text x="171.5" y="116.3">0.1uF</text>
<text x="174.2" y="119.1">4.7uF</text>
<text x="203" y="116.3">U9C</text>
<text x="41.2" y="122.5">TP10</text>
<text x="142.7" y="124.6">1uH</text>
<text x="164.6" y="121.8">C269</text>
<text x="167.4" y="124.6">C270</text>
<text x="171.5" y="121.8">0.1uF</text>
<text x="174.2" y="124.6">4.7uF</text>
<text x="129" y="128.7">C272</text>
<text x="129" y="131.4">22uF</text>
<text x="135.8" y="128.7">C273</text>
<text x="135.8" y="131.4">22uF</text>
<text x="140" y="128.7">L31</text>
<text x="164.6" y="127.3">C271</text>
<text x="167.4" y="130">C274</text>
<text x="171.5" y="127.3">0.1uF</text>
<text x="174.2" y="131.4">4.7uF</text>
<text x="26.1" y="136.9">C277</text>
<text x="39.8" y="136.9">C278</text>
<text x="54.9" y="136.9">C279</text>
<text x="60.4" y="135.6">PC33PF8200SRES</text>
<text x="85.1" y="136.9">C280</text>
<text x="94.7" y="136.9">C281</text>
<text x="104.3" y="136.9">C282</text>
<text x="142.7" y="135.6">1uH</text>
<text x="164.6" y="132.8">C275</text>
<text x="167.4" y="135.6">C276</text>
<text x="171.5" y="132.8">0.1uF</text>
<text x="174.2" y="135.6">4.7uF</text>
<text x="26.1" y="139.7">1uF</text>
<text x="39.8" y="139.7">1uF</text>
<text x="54.9" y="139.7">1uF</text>
<text x="85.1" y="139.7">2.2uF</text>
<text x="94.7" y="139.7">2.2uF</text>
<text x="104.3" y="139.7">2.2uF</text>
<text x="129" y="139.7">C284</text>
<text x="129" y="142.4">22uF</text>
<text x="135.8" y="139.7">C285</text>
<text x="135.8" y="142.4">22uF</text>
<text x="140" y="139.7">L32</text>
<text x="164.6" y="138.3">C283</text>
<text x="164.6" y="143.8">C287</text>
<text x="167.4" y="141">C286</text>
<text x="171.5" y="138.3">0.1uF</text>
<text x="171.5" y="143.8">0.1uF</text>
<text x="174.2" y="141">4.7uF</text>
<text x="142.7" y="149.3">1uH</text>
<text x="164.6" y="149.3">C289</text>
<text x="167.4" y="146.5">C288</text>
<text x="171.5" y="149.3">0.1uF</text>
<text x="174.2" y="146.5">4.7uF</text>
<text x="226.4" y="147.9">R184</text>
<text x="226.4" y="149.3">100K</text>
<text x="129" y="153.4">C291</text>
<text x="135.8" y="153.4">C292</text>
<text x="140" y="153.4">L33</text>
<text x="167.4" y="152">C290</text>
<text x="174.2" y="152">4.7uF</text>
<text x="129" y="156.1">22uF</text>
<text x="135.8" y="156.1">22uF</text>
<text x="203" y="157.5">PC33PF8200SRES</text>
<text x="129" y="167.1">C293</text>
<text x="135.8" y="167.1">C294</text>
<text x="140" y="167.1">L34</text>
<text x="142.7" y="163">1uH</text>
<text x="129" y="169.8">22uF</text>
<text x="135.8" y="169.8">22uF</text>
<text x="142.7" y="176.7">1uH</text>
<text x="129" y="180.8">C295</text>
<text x="129" y="183.6">22uF</text>
<text x="135.8" y="180.8">C296</text>
<text x="135.8" y="183.6">22uF</text>
<text x="140" y="180.8">L35</text>
</g>
<g font-size="1.2" fill="#004080">
<text x="131" y="45.8">V1P5A</text>
<text x="131" y="47.2">V1P5D</text>
<text x="146.9" y="47.2">FSOB</text>
<text x="131" y="50">VIN</text>
<text x="131" y="52.7">LICELL</text>
<text x="145.6" y="52.7">EWARN</text>
<text x="145.7" y="50">PGOOD</text>
<text x="131" y="58.2">VDDIO</text>
<text x="131" y="55.4">VDDOTP</text>
<text x="144.4" y="58.2">STANDBY</text>
<text x="145.5" y="55.4">PWRON</text>
<text x="131" y="63.7">SCL</text>
<text x="131" y="65">SDA</text>
<text x="131" y="60.9">SYNCIN</text>
<text x="142.7" y="60.9">RESET_MCU</text>
<text x="148.3" y="63.7">INT</text>
<text x="131" y="67.8">TBBEN</text>
<text x="131" y="70.5">XINTB</text>
<text x="144.2" y="69.2">CYNCOUT</text>
<text x="147.8" y="66.4">WDI</text>
<text x="131" y="73.3">AMUX</text>
<text x="137.8" y="73.4" transform="rotate(-90 137.8 73.4)">AGND</text>
<text x="140.5" y="73.4" transform="rotate(-90 140.5 73.4)">DGND</text>
<text x="143.3" y="73.4" transform="rotate(-90 143.3 73.4)">EP_GND</text>
<text x="61.1" y="119.9">VSELECT</text>
<text x="70.6" y="119.9">VSNVS</text>
<text x="203.7" y="118.5">SW1FB</text>
<text x="203.7" y="119.9">SW1IN</text>
<text x="61.1" y="122.6">LDO2EN</text>
<text x="203.7" y="124">SW2FB</text>
<text x="203.7" y="125.4">SW2IN</text>
<text x="203.7" y="121.3">SW1LX</text>
<text x="61.1" y="128.1">LDO12IN</text>
<text x="61.1" y="129.5">LDO3IN</text>
<text x="61.1" y="130.9">LDO4IN</text>
<text x="69" y="126.8">LDO1OUT</text>
<text x="69" y="128.1">LDO2OUT</text>
<text x="69" y="129.5">LDO3OUT</text>
<text x="69" y="130.9">LDO4OUT</text>
<text x="203.7" y="129.5">SW3FB</text>
<text x="203.7" y="130.9">SW3IN</text>
<text x="203.7" y="126.8">SW2LX</text>
<text x="203.7" y="135">SW4FB</text>
<text x="203.7" y="136.4">SW4IN</text>
<text x="203.7" y="132.2">SW3LX</text>
<text x="203.7" y="137.7">SW4LX</text>
<text x="203.7" y="140.5">SW5FB</text>
<text x="203.7" y="141.9">SW5IN</text>
<text x="203.7" y="143.2">SW5LX</text>
<text x="203.7" y="146">SW6FB</text>
<text x="203.7" y="147.3">SW6IN</text>
<text x="203.7" y="148.7">SW6LX</text>
<text x="203.7" y="151.4">SW7FB</text>
<text x="203.7" y="152.8">SW7IN</text>
<text x="203.7" y="154.2">SW7LX</text>
<text x="213.6" y="152.8">NC1</text>
<text x="213.6" y="154.2">NC2</text>
</g>
<g font-size="1.2" fill="#00f">
<text x="244.2" y="200">S32V SOM-PMIC _PF8200</text>
<text x="226.4" y="204.1">C</text>
<text x="234.6" y="204.1">S32V234 SOM Board Rev0_6:S32V234 SOM Board Rev0_6</text>
</g>
<g font-size="1">
<text x="28.8" y="1">5</text>
<text x="83.7" y="1">4</text>
<text x="138.6" y="1">3</text>
<text x="193.4" y="1">2</text>
<text x="248.3" y="1">1</text>
<text x=".4" y="28">D</text>
<text x="276.1" y="28">D</text>
<text x=".4" y="79.4">C</text>
<text x="276.1" y="79.4">C</text>
<text x=".4" y="130.9">B</text>
<text x="276.1" y="130.9">B</text>
<text x=".4" y="182.3">A</text>
<text x="276.1" y="182.3">A</text>
<text x="28.8" y="208.2">5</text>
<text x="83.7" y="208.2">4</text>
<text x="138.6" y="208.2">3</text>
<text x="193.4" y="208.2">2</text>
<text x="248.3" y="208.2">1</text>
</g>
</svg>
